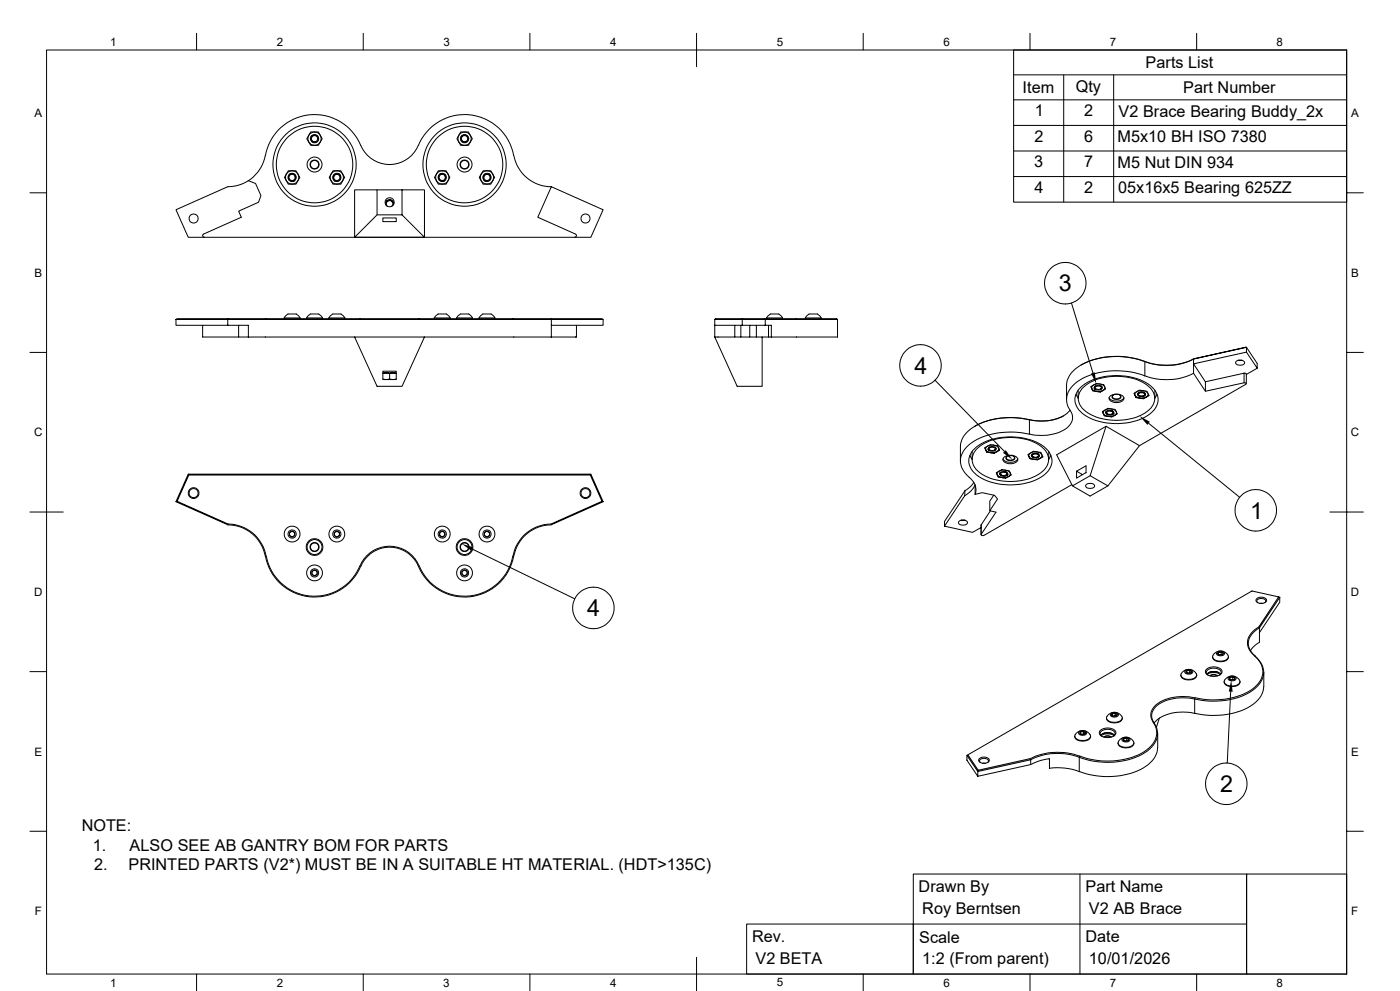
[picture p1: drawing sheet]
<svg xmlns="http://www.w3.org/2000/svg" width="420mm" height="297mm" viewBox="0 0 420 297" stroke-linecap="round" stroke-linejoin="round" font-family="sans-serif">
<g fill="none" stroke="#000" stroke-width=".3">
<path d="M14 15h390v276.9h-390zM59 10v5M109 10v5M159 10v5M209 10v10M259 10v5M309 10v5M359 10v5M404 15h-99.9v45.6h99.9M93.2 39.5h2.3l1.1 2.1-1.1 2h-2.3l-1.2-2zM138.2 39.5h2.3l1.2 2.1-1.2 2h-2.3l-1.1-2zM304.1 22.4h99.9"/>
<path d="M304.1 29.9h99.9M304.1 37.6h99.9M319.1 22.4v38.2M334.1 22.4v38.2M9 57.8h5M74.5 54.1l2.2 .9 1.6 3.6-.7 2-6 2.7 .8 1.8-11.3 5M79.6 46.6a11.4 11.4 0 0 1-11.3 9.4l-15.5 6.9 3.7 8.2h4.8M85.9 52.2l-.3 1 .3 1M85.9 52.2a2.01 2.01 0 0 1 3.5 0M86.5 51.2h2.3l1.2 2-1.2 2h-2.3l-1.2-2zM87 52.1a1.22 1.22 0 0 0-.4 1.7 1.22 1.22 0 0 0 1.6 .4M87 52.1l.1 .1"/>
<path d="M87 54.1l.5 .3 .8-.1M87 52.1a1.23 1.23 0 0 1 1.7 .4 1.23 1.23 0 0 1-.4 1.7M87.1 52.2l.7-.1 .6 .4M87.1 52.2l-.6 .7 .1 .7 .4 .5 1 .1 .5-.5 .1-.4M88.6 53.3l-.2-.7 .3 .7M89.4 52.2a2 2 0 0 1-.8 2.7 2 2 0 0 1-2.7-.8M92.6 42.5a1.98 1.98 0 0 0 3.4 .3 1.98 1.98 0 0 0-1.3-3.1 1.98 1.98 0 0 0-2.2 2.5l.1 .4M93.9 40.6l-.6 .4-.2 .6M95.5 41.6h.1M95.5 41.6l-.4-.9-1-.2-.6 .4-.2 .8a1.03 1.03 0 0 0 1.2 .8h-.7M95.5 41.6l-.2 .6-.7 .4M99.3 52.2a2.01 2.01 0 0 1 3.5 0"/>
<path d="M99.3 52.2l-.2 1 .2 1M99.9 51.2h2.3l1.2 2-1.2 2h-2.3l-1.1-2zM100 52.8v.9l.5 .5M100.5 54.2v.1M100.5 52.2l-.3 .6a1.03 1.03 0 0 1 1-.6 1.03 1.03 0 0 1 .9 .7v.7l-.4 .5-.4 .2-.8-.1M101.7 52.1l.4 .6 .1 .6M102.8 52.2a2 2 0 0 1-.7 2.7 2 2 0 0 1-2.8-.8M106.4 56.9h6.7v7.5l-6.7 6.7zM108.2 43.5a9.4 9.4 0 0 0 8.7 5.8 9.4 9.4 0 0 0 8.6-5.8M108.2 43.6a15 15 0 0 0-15.4-9.2 15 15 0 0 0-13.2 12.2M113.1 56.9h7.5M116.9 59.9a1.23 1.23 0 0 1 1.2 1.3"/>
<path d="M116.9 59.9l-.9 .3M116.9 59.9h.4l.6 .6 .1 .9M125.5 43.6a15.1 15.1 0 0 1 16-9.1 15.1 15.1 0 0 1 12.9 13.1 11.4 11.4 0 0 0 11 8.4M130.9 52.2l-.2 1 .2 1M130.9 52.2a2.01 2.01 0 0 1 3.5 0M131.5 51.2h2.3l1.2 2-1.2 2h-2.3l-1.2-2zM132 54.1l.5 .3 .8-.1M132 52.1l.1 .1M132.1 52.2l-.6 .8 .1 .6 .5 .5 .9 .1 .6-.9M132.1 52.2l.8-.1 .6 .4M133.6 53.3l-.2-.7 .4 .7M134.4 52.2a2 2 0 0 1-.7 2.7 2 2 0 0 1-2.8-.8"/>
<path d="M137.6 42.5a1.98 1.98 0 0 0 3.4 .3 1.98 1.98 0 0 0-1.3-3.1 1.98 1.98 0 0 0-2.2 2.5l.1 .4M138.1 41.6a1.23 1.23 0 0 1 1.3-1.3 1.23 1.23 0 0 1 1.2 1.3M138.1 41.6a1.23 1.23 0 0 0 1.3 1.2 1.23 1.23 0 0 0 1.2-1.2M138.9 40.6l-.5 .3-.3 .7M140.5 41.6l-.3 .7-.6 .3M140.5 41.6h.1M140.5 41.6l-.2-.8-1.2-.3-.7 .6v.7a1.01 1.01 0 0 0 1.1 .7h-.7M144.4 52.2a2.01 2.01 0 0 1 3.4 0M144.4 52.2l-.3 1 .3 1M144.9 51.2h2.3l1.2 2-1.2 2h-2.3l-1.1-2zM145 52.8v.8l.5 .6M145.5 54.2v.1"/>
<path d="M145.6 52.2l-.4 .6 .5-.5M145.7 52.3l1 .1 .4 .5 .1 .5-.7 .8h-1M146.7 52.1a1.22 1.22 0 0 0-1.7 .5 1.22 1.22 0 0 0 .5 1.6M146.7 52.1a1.22 1.22 0 0 1 .4 1.7 1.22 1.22 0 0 1-1.6 .4M146.7 52.1l.5 .6v.6M147.8 52.2a2 2 0 0 1-.7 2.7 2 2 0 0 1-2.7-.8M165.4 56l-4.1 9.1 11.3 5M165.4 56l15.5 6.9-3.7 8.2h-4.7M304.1 45.3h99.9M304.1 52.9h99.9M404 57.8h5M61.1 70.2a.46 .46 0 0 0-.3 .5 .46 .46 0 0 0 .5 .4"/>
<path d="M61.3 71.1h111.2M106.4 71.1h20.9l-6.7-6.7v-7.5h6.7v14.2M113.1 64.4h7.5M114.9 65.3h4v1.1h-4zM116 61.6l-.2-.4 .2-.6 .5-.4 .5-.1-.7 .2a.93 .93 0 0 0-.1 1.5M116 60.2l-.3 1M116 60.2l.9-.3 .7 .6M117.1 60.1l.6 .4M117.6 60.5l.3 .8-.4 .5M172.6 70.2a.46 .46 0 0 1 .3 .5 .46 .46 0 0 1-.4 .4M52.8 95.8v1.7h15.5M52.8 95.8h15.5"/>
<path d="M60.8 97.5v3.5h10.8M68.3 95.8h97.1v5.2M68.3 97.5h6.2v3.5M68.3 95.8v1.7M68.4 95.5h-15.3l-.3 .3M71.6 97.5v3.5h2.9M85.3 95.3h4.7M85.3 95.3a2.12 2.12 0 0 1 2.7-1.2 1.58 1.58 0 0 1 2 1.2M85.3 95.3v.2M90 95.3v.2M92 95.3h4.7M92 95.3v.2"/>
<path d="M93.1 94.1h.9a2.12 2.12 0 0 1 2.7 1.2M93.1 94.1l-1.1 1.2M96.7 95.3v.2M98.7 95.3a1.84 1.84 0 0 1 2.3-1.2 1.84 1.84 0 0 1 2.4 1.2M98.7 95.3h4.8v.2M98.7 95.3v.2M130.3 95.3h4.7M130.3 95.3v.2M131.4 94.1h.8a2.41 2.41 0 0 1 2.6 .8l.2 .4M131.4 94.1l-1.1 1.2M135 95.3v.2M137 95.3a2.12 2.12 0 0 1 2.7-1.2 1.58 1.58 0 0 1 2 1.2"/>
<path d="M137 95.3h4.7M137 95.3v.2M141.7 95.3v.2M143.7 95.3h4.8M143.7 95.3v.2M144.8 94.1h.9a2.12 2.12 0 0 1 2.8 1.2M144.9 94.1l-1.2 1.2M148.5 95.3v.2M165.3 95.5h15.3l.3 .3h-15.5zM165.3 95.5h-96.9l-.1 .3M172.9 97.5v3.5h-7.5M180.9 95.8v1.7h-15.5"/>
<path d="M214.4 97.5h15.2M214.4 95.8v5.2M220.4 97.5v3.5h-6l6.7 14.8h7.5v-14.8M222.3 97.5v3.5M222.5 95.5h-7.8l-.3 .3M224.9 97.5v3.5M226.9 97.5v3.5M229.3 95.5l-14.9 .3M229.6 95.8h21.6M229.6 95.8l-.3-.3h21.7l.2 .3v5.2h-19.8M229.6 97.5h1.8v3.5M229.6 95.8h-6.9v1.7"/>
<path d="M229.6 95.8v1.7M230 95.3h4.7M230 95.3v.2M230.5 97.5v3.5M231.1 94.1h.9a2.12 2.12 0 0 1 2.7 1.2M231.1 94.1l-1.1 1.2M234.7 95.3v.2M241.6 95.3h4.7M241.6 95.3v.2M245.2 94.1l1.1 1.2M245.2 94.1h-.9a2.12 2.12 0 0 0-2.7 1.2M246.3 95.3v.2"/>
<path d="M321.4 90.8l6.5 21M9 105.6h5M74.5 101h90.9M106.4 101l6.7 14.8h7.5l6.7-14.8M114.9 111.3h4v2.4h-4zM114.9 113.6l.6 .1 1.4-.1M114.9 111.9l.7-.1 1.3 .1M114.9 111.8h4M116.8 113.6l.7 .1 1.4-.1M116.8 111.9l.8-.1 1.3 .1M116.9 111.9v1.7M220.4 101h11"/>
<path d="M280.5 114l20.8 21.3M322.8 118.2l.7 1.1M323.4 117v2.4M323.7 116.6a15.8 15.8 0 0 1 12.9-4 13.1 13.1 0 0 1 10 4.6 4.8 4.8 0 0 1-1.5 6.8 18.7 18.7 0 0 1-20.3 0 4.8 4.8 0 0 1-1.1-7.4zM324.7 116.4a15.3 15.3 0 0 1 13.4-3.4 10.8 10.8 0 0 1 7.9 4.6 4.8 4.8 0 0 1-2.6 6.2 17.4 17.4 0 0 1-17.6-.4 4.5 4.5 0 0 1-1.1-7zM327.3 115.9l.5 1.1M327.8 117l1.1 .3M327.8 117l-.6-1.1 1.7-1 2.2 .4 .6 1.2-1.6 1M327.8 117.1l2.3 .4v-.2M328.2 116.2l.4 .5M328.4 115.8a1.38 1.38 0 0 1 2.3 .6 1.34 1.34 0 0 1-1.3 .5 1.34 1.34 0 0 1-1.1-.9zM328.7 115.7l-.4 .3 .3 .7"/>
<path d="M328.7 115.6l-.3 .6 .4 .4M328.7 115.9a1.21 1.21 0 0 1 1.7 .3 1.11 1.11 0 0 1-1.9 0zM328.9 117.3h1.2M330.2 116.5h.1M330.3 115.7l.3 .3-.2 .4M330.9 117l-.8 .3M330.9 117a.96 .96 0 0 0 .5-1.2 .96 .96 0 0 0-1.1-.6 2.05 2.05 0 0 0-2.8 1.1l.3 .5 1.2 .5M330.9 117l-.9 .3h-1M331.6 116.5l-.7 .5M332.7 119.2a2.82 2.82 0 0 0 4.4 0M333.1 118.6a3.1 3.1 0 0 1 4 .5 1.58 1.58 0 0 1-1.9 1.6 2.19 2.19 0 0 1-2.5-1.3zM333.8 118.6a1.73 1.73 0 0 1 2.5 .4 1.59 1.59 0 0 1-2.7 0z"/>
<path d="M334 118.4a.66 .66 0 0 0-.2 .9 .66 .66 0 0 0 .8 .2 .95 .95 0 0 0 1.1 0 .95 .95 0 0 0 .3-1l-.1-.1M340.2 117.9l.6 1.1M340.8 119l1.1 .3M340.8 119v.2l-.6-1.3 1.6-1 2.3 .4 .6 1.3-1.7 .9v-.2M340.8 119.2l2.2 .3M341.4 117.8a1.53 1.53 0 0 1 2.3 .4 1.31 1.31 0 0 1-1.3 .7 1.31 1.31 0 0 1-1.2-.9zM341.4 117.9l.1 .5M341.5 118.4l.4 .3 .8 .1M341.5 118l.7-.4h1l.3 .6-.4 .4M341.5 118v.4M341.5 118.4l.3 .2M341.7 117.9a1.21 1.21 0 0 1 1.7 .3 1.11 1.11 0 0 1-1.9 0z"/>
<path d="M341.7 118.6l.2 .1M341.9 119.3h1.1M342.7 118.8h.1M342.8 118.8v.1M343.2 117.7l.2 .1M343.3 117.7l-1.2-.1-.5 .2-.1 .4M343.3 108.3l.2 .1M343.5 108.4a23.4 23.4 0 0 0-20 1.5 7 7 0 0 0-3.5 5.6v4.3M343.5 108.4a18.5 18.5 0 0 0 14.5-.8l.1 4.3M343.5 112.6a23.1 23.1 0 0 0-20.5 1.9 6.2 6.2 0 0 0-2.7 7.3l.4 .6a4 4 0 0 1-1.7 6.5 14.4 14.4 0 0 1-10.1 1.2M343.5 108.4v4.2M343.7 118.2l-.3 .4-.9 .1"/>
<path d="M343.8 119a.96 .96 0 0 0 .6-1.2 .96 .96 0 0 0-1.1-.6 2.05 2.05 0 0 0-2.9 1.1l.4 .5 1.1 .5M343.8 119l-.9 .3h-1M343.8 119l-.8 .3M344.6 118.4l-.8 .6M346.5 117v2.4M347.1 118.2l-.7 1.1M358 111.9a18.5 18.5 0 0 1-14.5 .7M358.1 111.9l3.5 5.4 11.6-2.6M358.1 107.5a19.7 19.7 0 0 1-16.8 .2 23.4 23.4 0 0 0-17 1.7M370.8 108.3a1.73 1.73 0 0 1 2.6 .4 1.59 1.59 0 0 1-2.7 0zM371.4 107.9h1.2M371.6 107.9h.9"/>
<path d="M373.2 114.7l.5 .1v.3M373.2 111.8l.6 .3 .1 2.9M373.2 111.8l-11.6 2.6v2.9M373.2 111.8v2.9M373.7 115.2l-31.9 18.4M373.9 105.5l-15.8 3.6 3.5 5.3M377.1 110.4l-3.2-4.9v-1.4l-15.8 3.5 15.8-3.5 3.2 4.8v1.5l-3.2 1.8M404 105.6h5M291.6 135.3v2.4l-.6-1.2M291.8 135a15.8 15.8 0 0 1 13-4 13.1 13.1 0 0 1 10 4.6 4.8 4.8 0 0 1-1.6 6.8 18.7 18.7 0 0 1-20.2 0 4.8 4.8 0 0 1-1.2-7.4zM292.8 134.7a15.3 15.3 0 0 1 13.4-3.3 10.8 10.8 0 0 1 8 4.5 4.8 4.8 0 0 1-2.6 6.3 17.4 17.4 0 0 1-17.6-.5 4.5 4.5 0 0 1-1.2-7zM295.4 134.2l.3 .6"/>
<path d="M295.7 134.8l.3 .5M295.7 134.8a1.67 1.67 0 0 1 2.5-1.4 1.14 1.14 0 0 1 1.1 .4 1.14 1.14 0 0 1 .2 1.2l-.5 .3M295.7 134.8l.5 .5 .9 .3M296 135.3v.2l-.6-1.3 1.7-.9 2.2 .3 .6 1.3-1.7 .9M296 135.5l2.2 .3v-.1M296 135.3l1.1 .4M296.4 134.5l.4 .5M296.6 134.2a1.38 1.38 0 0 1 2.2 .5 1.34 1.34 0 0 1-1.3 .6 1.34 1.34 0 0 1-1-.9zM296.8 134l-.3 .5 .3 .5M296.9 134.2a1.21 1.21 0 0 1 1.7 .3 1.11 1.11 0 0 1-1.9 0zM296.9 134l-.3 .6 .4 .3M297.1 135.7h1.1"/>
<path d="M298.3 134.9h.1M298.5 134l.3 .4-.2 .4M299 135.3l-.8 .3h-1.1M299 135.4l-.8 .3M299.8 134.8l-.8 .6M300.9 137.5a2.82 2.82 0 0 0 4.4 0M301.3 136.9a3.1 3.1 0 0 1 4 .6 1.58 1.58 0 0 1-1.9 1.5 2.19 2.19 0 0 1-2.5-1.3zM301.9 136.9a1.73 1.73 0 0 1 2.6 .4 1.59 1.59 0 0 1-2.7 0zM302.2 136.7a.66 .66 0 0 0-.2 .9 .66 .66 0 0 0 .8 .3 .95 .95 0 0 0 1-.1 .95 .95 0 0 0 .4-.9l-.2-.2M308.4 136.2l.3 .7M308.7 136.9a1.67 1.67 0 0 1 2.4-1.4 1.14 1.14 0 0 1 1.2 .3 1.14 1.14 0 0 1 .1 1.2 2.76 2.76 0 0 1-2.3 .7M308.7 136.9l.5 .5 .9 .3"/>
<path d="M308.7 136.9l.3 .4M308.7 125.8h.1M308.7 125.8a23.4 23.4 0 0 0-16.2 1.9M308.8 125.8v4.3M308.8 125.8a22.7 22.7 0 0 0-17.6 2.8 6.7 6.7 0 0 0-3.1 5.2v4.3M308.8 130.1a22.2 22.2 0 0 0-18.1 3.2 5.9 5.9 0 0 0 0 9.7 4.5 4.5 0 0 1 1.8 5.2M309 137.3v.2l-.6-1.3 1.6-.9 2.3 .3 .5 1.3-1.6 .8M309 137.5l2.2 .3M309 137.3l1.1 .4M309.5 136.2a1.38 1.38 0 0 1 2.3 .5 1.34 1.34 0 0 1-1.3 .6 1.34 1.34 0 0 1-1.1-.9zM309.6 136.2l.1 .5v-.4M309.6 136.7l.6 .4h.7"/>
<path d="M309.6 136.5h.1M309.7 136.3l.7-.4h.8l.5 .4v.4l-.4 .2M309.7 136.8h.1M309.8 136.8l.1 .1M309.8 136.3a1.21 1.21 0 0 1 1.7 .3 1.11 1.11 0 0 1-1.8 0zM309.9 136.9l.1 .1M310.1 137.7h1.1M310.9 137.1v.1M311.6 136.1l-1.2-.3-.5 .3-.3 .4M311.9 136.5l-.5 .4-.7 .2M312.8 136.8l-1.6 .9M314.6 135.3v2.4"/>
<path d="M315.3 136.5l-.7 1.2M319.2 124.6a14.7 14.7 0 0 1-10.4 1.2M321 122.9a12.1 12.1 0 0 1-10.4 3.2l-1.7-.3M330.8 123.3l.2 .7M331 124l.3 .5M331 124l.6 .5 .8 .3M331 124a1.67 1.67 0 0 1 2.5-1.4 1.14 1.14 0 0 1 1.1 .4 1.14 1.14 0 0 1 .2 1.2l-.5 .3M331.3 124.5l1.1 .3M331.3 124.5v.1l-.6-1.2 1.7-1 2.2 .3 .6 1.3-1.7 1M331.3 124.6l2.2 .2M331.7 123.6l.3 .5 .7 .2 1-.1 .4-.3M331.8 123.4l-.1 .1"/>
<path d="M331.8 127.8l10 5.8-9.4 12-5.4-3zM331.8 127.8l-14.8 8.5 4.7 9.3 5.3 3.1 5.4-3.1M331.8 123.4l.5 .7M332.1 123.2a1.28 1.28 0 0 1 2 .7 1.47 1.47 0 0 1-2.4-.2zM332.1 123.1l-.3 .3M332.2 123.4a1.21 1.21 0 0 1 1.7 .3 1.11 1.11 0 0 1-1.9 0zM332.4 124.8h1.1M333 123.1l.9 .3 .1 .3-.3 .3M333 123.1h.8M333 123.1l.6 .1 .3 .3M333.7 124l-.1 .1M333.7 123.2v.1"/>
<path d="M333.9 123.4h.1M334.1 123.9l-.7 .3M334.3 124.5l-.8 .3M334.3 124.5l-.8 .3h-1.1M335.1 123.9l-.8 .6M344.6 126.9l27.3 22.1M9 153.5h10M52.8 150.4l15.5 6.9 .1-.2M56.5 142.1l-3.7 8.3 .3-.2 15.3 6.9M56.5 142.1h120.7l-.1 .3h-120.5zM56.6 142.4l-3.5 7.8M68.3 157.3a11.5 11.5 0 0 1 11.3 9.4"/>
<path d="M68.4 157.1a11.6 11.6 0 0 1 11.4 9.5M100.4 159.6l.7-.4 .7 .4v.9l-.4 .2a.72 .72 0 0 1-1.1-.6zM132.7 159.2l.7 .4M132.7 159.2a.84 .84 0 0 0-.9 1 .84 .84 0 0 0 1.1 .6 .84 .84 0 0 0 .5-1.2M132.7 159.2l-.8 .4v.9l.4 .2a.72 .72 0 0 0 1.1-.6v-.5M165.4 157.1a11.6 11.6 0 0 0-11.5 9.5M165.4 157.3a11.8 11.8 0 0 0-11.6 10.6 15 15 0 0 1-13.9 11 15 15 0 0 1-14.8-10 9.5 9.5 0 0 0-9.3-4.8 9.5 9.5 0 0 0-8.1 6.7 15 15 0 0 1-15.5 8 15 15 0 0 1-12.6-12.1M177.2 142.1l3.7 8.3-.3-.2-3.5-7.8M180.6 150.2l-15.3 6.9 .1 .2 15.5-6.9M287.7 156.3a1.73 1.73 0 0 1 2.5 .3 1.59 1.59 0 0 1-2.7 0zM288.3 155.9h1.2M288.4 155.9h.9"/>
<path d="M289.4 147.2l-6.1 9.1v1.4M289.4 147.2v1.3M289.4 148.5l-6.1 9.2 8.5 1.9 2.5-1.5M289.5 147.1l-.1 .1M292.1 144.6l-1.1 1.3-1.6 1.2M292.5 148.2v-2.9a6.7 6.7 0 0 1-3.1 3.2M292.5 148.2l2.1-.5 3.8 .8 .9 1.1-2.4 3.5 1.9 .4-4.5 6.6v-2.8M294.3 157.4v2.9M294.4 157.3l-.1 .1M297.1 153.1l-2.8 4.2M298.1 148.4l-1.2 1.8v2.9M298.9 141.6l.6 1.2"/>
<path d="M299.5 142.8l-.6-1.1 1.6-.9 2.3 .3 .6 1.3-1.7 .9M299.5 143l2.2 .2M299.5 142.8l1.1 .3M299.9 141.9l.3 .5 .7 .3 .9-.1 .5-.4M300 141.8l.4 .6M300 141.8h-.1M300.1 141.6a1.38 1.38 0 0 1 2.2 .6 1.34 1.34 0 0 1-1.3 .6 1.34 1.34 0 0 1-1.1-.9zM300.3 141.5l-.3 .3M300.4 141.7a1.21 1.21 0 0 1 1.6 .3 1.11 1.11 0 0 1-1.8 0zM300.6 143.1l1.1 .1M301.2 141.4l.8 .3 .1 .4-.3 .3M301.2 141.4l.7 .1"/>
<path d="M301.2 141.4l.7 .2 .2 .3M301.8 141.6h.1M302 141.7v.1M302.3 142.2l-.7 .3M302.5 142.8a.96 .96 0 0 0 .6-1.1 .96 .96 0 0 0-1.1-.7 2.05 2.05 0 0 0-2.9 1.1l.4 .6 1.1 .4M302.5 142.8l-.9 .3h-1M302.5 142.8l-.8 .4M303.3 142.3l-.8 .5M321.6 145.2l-26.5 15.3M323 141.2v2.1l2.8-1.7M325.8 141.6v.1M325.8 141.6v-2l-2.8 1.6 1.7 1"/>
<path d="M325.8 145.2a1.73 1.73 0 0 1 2.6 .4 1.59 1.59 0 0 1-2.7 0zM327 142.6l-5.3 3M398.9 153.5h10.1M79.9 166.6a14.7 14.7 0 0 0 12.9 12 14.7 14.7 0 0 0 15.2-9M108 169.6a9.6 9.6 0 0 1 8.9-5.9 9.6 9.6 0 0 1 8.8 5.9M141.6 164.5l30.8 15M146.8 160.5l-.7 .4M146.8 160.5a.84 .84 0 0 0-.4-1.2 .84 .84 0 0 0-1.1 .6 .84 .84 0 0 0 .8 1M146.9 160.5v-.9l-.4-.2-.5-.2-.6 .4-.1 .9 .8 .5M146.9 160.5l-.8 .5M153.8 166.6a14.7 14.7 0 0 1-12.9 12 14.7 14.7 0 0 1-15.1-9M294.4 160.2a.45 .45 0 0 0 .3 .4 .45 .45 0 0 0 .4-.2"/>
<path d="M376.9 179.5a1.99 1.99 0 0 1 3.1 .4 1.84 1.84 0 0 1-3.2 0zM383.6 178.9l-6 9 .2 .3 6.1-9.2M383.9 179l-8.3-1.9-85.5 49.3M383.9 179v1.5l-6.1 9.1M363.8 196.8a1.81 1.81 0 0 0 2.3 1.5 1.94 1.94 0 0 0 2.4-1.5M363.9 196.3a1.44 1.44 0 0 0 1.8 1.8 2.38 2.38 0 0 0 2.8-1.3l-.1-.5M363.9 196.3a2.59 2.59 0 0 1 4.4 0M365.1 195.5a1.49 1.49 0 0 1 2.3 .3 1.41 1.41 0 0 1-2.5 0zM365.5 195.5v.7l-.2-.2 .2-.5 .9-.1 .5 .3M365.5 195.5a.5 .5 0 0 0-.1 .7 .5 .5 0 0 0 .7 .1l.6-.1M365.6 196.3h1M366.4 195.4l-.9 .1"/>
<path d="M366.4 195.4l.5 .3M366.4 195.4v.8M366.9 195.7l-.2 .5M375.1 195l1.1-1.3 1.6-1.2v-4.3a5.3 5.3 0 0 0-3.2 5.7l.9 1.7 1 1M376.3 196.5l.2 .1M376.3 196.5a5.7 5.7 0 0 1 0 9.6 21.7 21.7 0 0 1-17.8 3M376.5 196.6a5.9 5.9 0 0 1 0 9.8 22 22 0 0 1-18.1 3.1M377.3 180.6a.72 .72 0 0 1-.1-.9 .72 .72 0 0 1 .8-.3 1.05 1.05 0 0 1 1.2 0 1.05 1.05 0 0 1 .4 1.1l-.2 .1M377.6 187.9a5.4 5.4 0 0 0-3.2 5.9l.5 1.1 1.4 1.6M377.9 180.8h.9M9 201.3h5M323.7 219.3a1.49 1.49 0 0 1 2.3 .4 1.41 1.41 0 0 1-2.4 0z"/>
<path d="M324.1 219.4a.79 .79 0 0 1 .9-.3 .79 .79 0 0 1 .5 .8 .79 .79 0 0 1-.9 .3 .79 .79 0 0 1-.5-.8zM324.2 219.3l-.2 .5 .2 .2M324.2 219.3v.7M325 219.2l-.8 .1M325 219.2l.3 .2a.31 .31 0 0 1 .3 .3 .31 .31 0 0 1-.2 .3M325 219.2v.8M330.2 218.8a3.4 3.4 0 0 1 4.5 .5 1.68 1.68 0 0 1-1.9 1.7 2.54 2.54 0 0 1-3-1.4zM330.7 220a4.5 4.5 0 0 1 3.2 0M331 219.8l.9-.2 1.6 .2M331.9 215.1a1.81 1.81 0 0 0 2.4 1.6 1.94 1.94 0 0 0 2.4-1.6M332.1 214.7a1.44 1.44 0 0 0 1.7 1.8 2.38 2.38 0 0 0 2.9-1.3l-.1-.5M332.1 214.7a2.59 2.59 0 0 1 4.4 0"/>
<path d="M333.2 213.9a1.49 1.49 0 0 1 2.3 .3 1.41 1.41 0 0 1-2.4 0zM333.7 213.8v.7M333.8 214.6h.9M334.5 213.7v.8M335.1 214.1l-.2 .4M335.1 214.1a.91 .91 0 0 0-.9-.4 .91 .91 0 0 0-.7 .6 1.13 1.13 0 0 0 1.4 .2M335.1 214.1l-.3-.1a.43 .43 0 0 0-.3-.3 .43 .43 0 0 0-.4 .2l-.4-.1-.2 .5 .2 .2M345.9 216.4a5.5 5.5 0 0 1-1.2 7.8 20.4 20.4 0 0 1-15.4 3.7l-3.3-.6-2.1-.7M346.1 216.5a5.6 5.6 0 0 1-1.2 8 21.7 21.7 0 0 1-18 3.4l-3.1-1M346.8 211.2a14.3 14.3 0 0 1 11.7-2l-.1 .3a13.7 13.7 0 0 0-11.8 2.5 3.4 3.4 0 0 0-.4 4.5 3.5 3.5 0 0 1 .6-5.3zM347.3 219.8v4.3M347.8 215.2l-.9 2.7"/>
<path d="M354.2 202.3a1.81 1.81 0 0 0 2.4 1.5 2.01 2.01 0 0 0 2.4-1.5M354.4 201.8a1.44 1.44 0 0 0 1.8 1.8 2.38 2.38 0 0 0 2.8-1.3l-.1-.5M354.4 201.8a2.59 2.59 0 0 1 4.4 0M355.6 201a1.49 1.49 0 0 1 2.2 .3 1.41 1.41 0 0 1-2.4 0zM356 201l-.2 .5 .3 .2M356 201v.7M356.2 201.7l.9 .1M356.8 200.9a.57 .57 0 0 0-.8 0 .57 .57 0 0 0 0 .8h1.2M356.8 200.9a.45 .45 0 0 1 .6 .2 .45 .45 0 0 1-.2 .6M356.9 200.8l-.9 .2M356.9 200.8l.6 .4-.2 .5M356.9 200.8v.8"/>
<path d="M358.4 209.5v4.3M358.4 213.8a13.1 13.1 0 0 0-11.7 2.4l-.5 .5M362 200.5a3.4 3.4 0 0 1 4.6 .5 1.68 1.68 0 0 1-2 1.7 2.54 2.54 0 0 1-3-1.4zM362 202a3.2 3.2 0 0 1 4.2 0M362.2 202.1a3.5 3.5 0 0 1 3.9 0M362.4 202.4a.98 .98 0 0 1-.5-1.1 .98 .98 0 0 1 .9-.8 2.79 2.79 0 0 1 3.6 .9l-.6 1M362.5 201.6a4.5 4.5 0 0 1 3.2 0M362.9 201.4l.8-.1 1.6 .1M362.9 202.5a2.03 2.03 0 0 1 2.4 0M363.1 202.6a1.89 1.89 0 0 1 2 0M367.2 204.3a1.81 1.81 0 0 0 2.4 1.5 1.94 1.94 0 0 0 2.4-1.5M367.4 203.8a1.44 1.44 0 0 0 1.7 1.8 2.38 2.38 0 0 0 2.9-1.3l-.1-.5"/>
<path d="M367.4 203.8a2.59 2.59 0 0 1 4.4 0M368.6 203a1.49 1.49 0 0 1 2.2 .3 1.41 1.41 0 0 1-2.4 0zM369 203v.7l-.2-.2 .2-.5h.4a.43 .43 0 0 1 .8 .1 .28 .28 0 0 1 .2 .3 .28 .28 0 0 1-.2 .3M369 203a.5 .5 0 0 0-.1 .7 .5 .5 0 0 0 .7 .1l.6-.1M369 203a.76 .76 0 0 1 .9-.2 .76 .76 0 0 1 .4 .7l-.1 .2M369.1 203.8h.9M369.2 207.3l-1 21.3M369.8 202.8v.8M379.1 201.5v4.3a7.7 7.7 0 0 1-4.7 6.3 23.8 23.8 0 0 1-16 1.7M404 201.3h5M290.1 226.4l3.2 4.8 .2-.4 15.5-3.4M290.1 226.4v1.4l3.2 4.9 15.9-3.5"/>
<path d="M290.4 226.2l3.1 4.6M293.8 227.4a1.99 1.99 0 0 1 3 .4 1.84 1.84 0 0 1-3.2 0zM294.1 228.6a.72 .72 0 0 1-.1-1 .72 .72 0 0 1 .9-.3 1.05 1.05 0 0 1 1.1 .1 1.05 1.05 0 0 1 .4 1l-.2 .2M294.7 228.8h1M309 227.4l.2 .3M309.2 227.7l-15.9 3.5v1.5M309.2 227.7v1.5M314.7 227.4l.1 .2M322.4 220.6a1.81 1.81 0 0 0 2.4 1.5 2.02 2.02 0 0 0 2.4-1.3M322.5 220.1a1.44 1.44 0 0 0 1.8 1.8 2.38 2.38 0 0 0 2.9-1.3l-.2-.5M322.6 220.2a2.59 2.59 0 0 1 4.4 0M323.8 226.9a18.5 18.5 0 0 0-14.6 .8"/>
<path d="M323.8 226.9v4.4a18 18 0 0 0-9-1v-2.9a15 15 0 0 0-5.6 1.8M323.9 226.6l-.1 .3M323.9 226.7a18.8 18.8 0 0 0-14.8 .7M324.3 220.1h.9M327.2 220.6v.2M330.2 220.3a3.2 3.2 0 0 1 4.1 0M330.3 220.5a3.5 3.5 0 0 1 3.9 0M330.6 220.7a.98 .98 0 0 1-.6-1.1 .98 .98 0 0 1 1-.8 2.79 2.79 0 0 1 3.5 .9l-.5 1M331.1 220.9a2.03 2.03 0 0 1 2.4 0M331.3 220.9a1.89 1.89 0 0 1 2 0M335.4 222.6a1.81 1.81 0 0 0 2.4 1.6 1.94 1.94 0 0 0 2.3-1.6M336.7 221.3a1.49 1.49 0 0 1 2.3 .4 1.41 1.41 0 0 1-2.4 0z"/>
<path d="M336.9 221.8l.2-.5 .5 .1a.47 .47 0 0 1 .8 .1h.2l-.2 .5M336.9 221.8l.3 .2M337 221.8a1.13 1.13 0 0 0 1.4 .2M337.1 221.3v.7M337.3 222.1h.9M338 221.2a.45 .45 0 0 1 .5 .2 .45 .45 0 0 1-.1 .6M338 221.2a.7 .7 0 0 0-1 .6M338 221.2v.8M340 222.2a2.53 2.53 0 0 0-2.5-1.2 2.53 2.53 0 0 0-2.1 1.7 2.87 2.87 0 0 0 4.3 .7l.4-.5-.1-.7M347.3 224.1a7.4 7.4 0 0 1-4.3 6.1 23.9 23.9 0 0 1-19.2 1M9 249.1h5M404 249.1h5"/>
<path d="M274 276.9v15h-50v-15h150M274 262h100v29.9h30v-29.9h-30v29.9h-100zM324 262v29.9M59 291.9v5M109 291.9v5M159 291.9v5M209 286.9v10M259 291.9v5M309 291.9v5M359 291.9v5"/>
<circle cx="87.6" cy="53.2" r=".94"/>
<circle cx="94.4" cy="49.3" r="1.36"/>
<circle cx="94.4" cy="49.3" r="12.5"/>
<circle cx="94.4" cy="41.6" r=".94"/>
<circle cx="94.4" cy="49.3" r="11.5"/>
<circle cx="94.4" cy="41.6" r="1.23"/>
<circle cx="94.4" cy="49.3" r="2.24"/>
<circle cx="94.4" cy="49.3" r="1.22"/>
<circle cx="101" cy="53.2" r=".94"/>
<circle cx="101.1" cy="53.2" r="1.23"/>
<circle cx="132.7" cy="53.2" r=".94"/>
<circle cx="132.7" cy="53.2" r="1.23"/>
<circle cx="139.4" cy="49.3" r="1.36"/>
<circle cx="139.4" cy="49.3" r="12.5"/>
<circle cx="139.4" cy="41.6" r=".94"/>
<circle cx="139.4" cy="49.3" r="11.5"/>
<circle cx="139.4" cy="49.3" r="2.24"/>
<circle cx="139.4" cy="49.3" r="1.22"/>
<circle cx="146.1" cy="53.2" r=".94"/>
<circle cx="58.1" cy="65.5" r="1.36"/>
<circle cx="116.9" cy="60.6" r="1.36"/>
<circle cx="175.6" cy="65.5" r="1.36"/>
<circle cx="319.6" cy="84.9" r="6.2"/>
<circle cx="276.2" cy="109.5" r="6.2"/>
<circle cx="58.1" cy="147.8" r="1.61"/>
<circle cx="58.1" cy="147.8" r="1.36"/>
<circle cx="175.6" cy="147.8" r="1.61"/>
<circle cx="175.6" cy="147.8" r="1.36"/>
<circle cx="376.7" cy="153" r="6.2"/>
<circle cx="87.6" cy="160.1" r=".84"/>
<circle cx="87.6" cy="160.1" r=".86"/>
<circle cx="87.6" cy="160.1" r="1.23"/>
<circle cx="87.6" cy="160.1" r="2.38"/>
<circle cx="94.4" cy="171.7" r=".84"/>
<circle cx="94.4" cy="171.7" r=".86"/>
<circle cx="94.4" cy="171.7" r="1.23"/>
<circle cx="94.4" cy="164" r="1.23"/>
<circle cx="94.4" cy="171.7" r="2.38"/>
<circle cx="94.4" cy="164" r="1.36"/>
<circle cx="94.4" cy="164" r="2.51"/>
<circle cx="94.4" cy="164" r="2.25"/>
<circle cx="101" cy="160.1" r=".84"/>
<circle cx="101.1" cy="160.1" r="1.23"/>
<circle cx="101.1" cy="160.1" r="2.38"/>
<circle cx="132.7" cy="160.1" r="1.23"/>
<circle cx="132.7" cy="160.1" r="2.38"/>
<circle cx="139.4" cy="171.7" r=".86"/>
<circle cx="139.4" cy="171.7" r=".84"/>
<circle cx="139.4" cy="171.7" r="1.23"/>
<circle cx="139.4" cy="164" r="1.23"/>
<circle cx="139.4" cy="171.7" r="2.38"/>
<circle cx="139.4" cy="164" r="1.36"/>
<circle cx="139.4" cy="164" r="2.51"/>
<circle cx="139.4" cy="164" r="2.25"/>
<circle cx="146.1" cy="160.1" r="1.23"/>
<circle cx="146.1" cy="160.1" r="2.38"/>
<circle cx="178" cy="182.2" r="6.2"/>
<circle cx="367.9" cy="234.9" r="6.2"/>
</g>
<path d="M327.3 111.9l1.1-.3 .5 3.5zM301.7 134.9l2 2.9-2.8-2.1zM341.8 124.7l3.1 1.7-.7 .9zM138.5 163l3.4 1-.5 1.1zM369.4 203.8l.4 3.5h-1.2z" fill="#000"/>
<g font-size="7">
<text x="317.7" y="87.3">3</text>
<text x="274.3" y="112">4</text>
<text x="375" y="155.4">1</text>
<text x="176.2" y="184.7">4</text>
<text x="366" y="237.4">2</text>
</g>
<g font-size="4.9">
<text x="343.7" y="20.4">Parts List</text>
<text x="306.8" y="27.9">Item</text>
<text x="322.7" y="27.4">Qty</text>
<text x="355" y="27.9">Part Number</text>
<text x="310.4" y="34.8">1</text>
<text x="325.3" y="34.8">2</text>
<text x="335.6" y="34.9">V2 Brace Bearing Buddy_2x</text>
<text x="310.3" y="42.5">2</text>
<text x="325.2" y="42.5">6</text>
<text x="335.2" y="42.6">M5x10 BH ISO 7380</text>
<text x="310.3" y="50.2">3</text>
<text x="325.2" y="50.1">7</text>
<text x="335.2" y="50.2">M5 Nut DIN 934</text>
<text x="310.3" y="57.8">4</text>
<text x="325.3" y="57.8">2</text>
<text x="335.4" y="57.9">05x16x5 Bearing 625ZZ</text>
<text x="24.5" y="249">NOTE:</text>
<text x="27.9" y="254.9">1.</text>
<text x="38.9" y="254.9">ALSO SEE AB GANTRY BOM FOR PARTS</text>
<text x="28.2" y="260.8">2.</text>
<text x="38.5" y="260.8">PRINTED PARTS (V2*) MUST BE IN A SUITABLE HT MATERIAL. (HDT&gt;135C)</text>
<text x="275.6" y="267.4">Drawn By</text>
<text x="325.6" y="267.4">Part Name</text>
<text x="276.6" y="274.1">Roy Berntsen</text>
<text x="326.6" y="274.1">V2 AB Brace</text>
<text x="225.6" y="282.4">Rev.</text>
<text x="275.8" y="282.5">Scale</text>
<text x="325.6" y="282.4">Date</text>
<text x="226.7" y="289.1">V2 BETA</text>
<text x="276.6" y="289.1">1:2 (From parent)</text>
<text x="326.6" y="289.1">10/01/2026</text>
</g>
<g font-size="3.5">
<text x="33" y="13.7">1</text>
<text x="83" y="13.7">2</text>
<text x="133" y="13.7">3</text>
<text x="183" y="13.7">4</text>
<text x="233" y="13.7">5</text>
<text x="283" y="13.7">6</text>
<text x="333" y="13.7">7</text>
<text x="383" y="13.7">8</text>
<text x="10.3" y="35.1">A</text>
<text x="405.3" y="35.1">A</text>
<text x="10.3" y="83">B</text>
<text x="405.3" y="83">B</text>
<text x="10.2" y="130.8">C</text>
<text x="405.2" y="130.8">C</text>
<text x="10.2" y="178.6">D</text>
<text x="405.2" y="178.6">D</text>
<text x="10.3" y="226.4">E</text>
<text x="405.3" y="226.4">E</text>
<text x="10.4" y="274.3">F</text>
<text x="405.4" y="274.3">F</text>
<text x="33" y="295.7">1</text>
<text x="83" y="295.7">2</text>
<text x="133" y="295.7">3</text>
<text x="183" y="295.7">4</text>
<text x="233" y="295.7">5</text>
<text x="283" y="295.7">6</text>
<text x="333" y="295.7">7</text>
<text x="383" y="295.7">8</text>
</g>
</svg>
